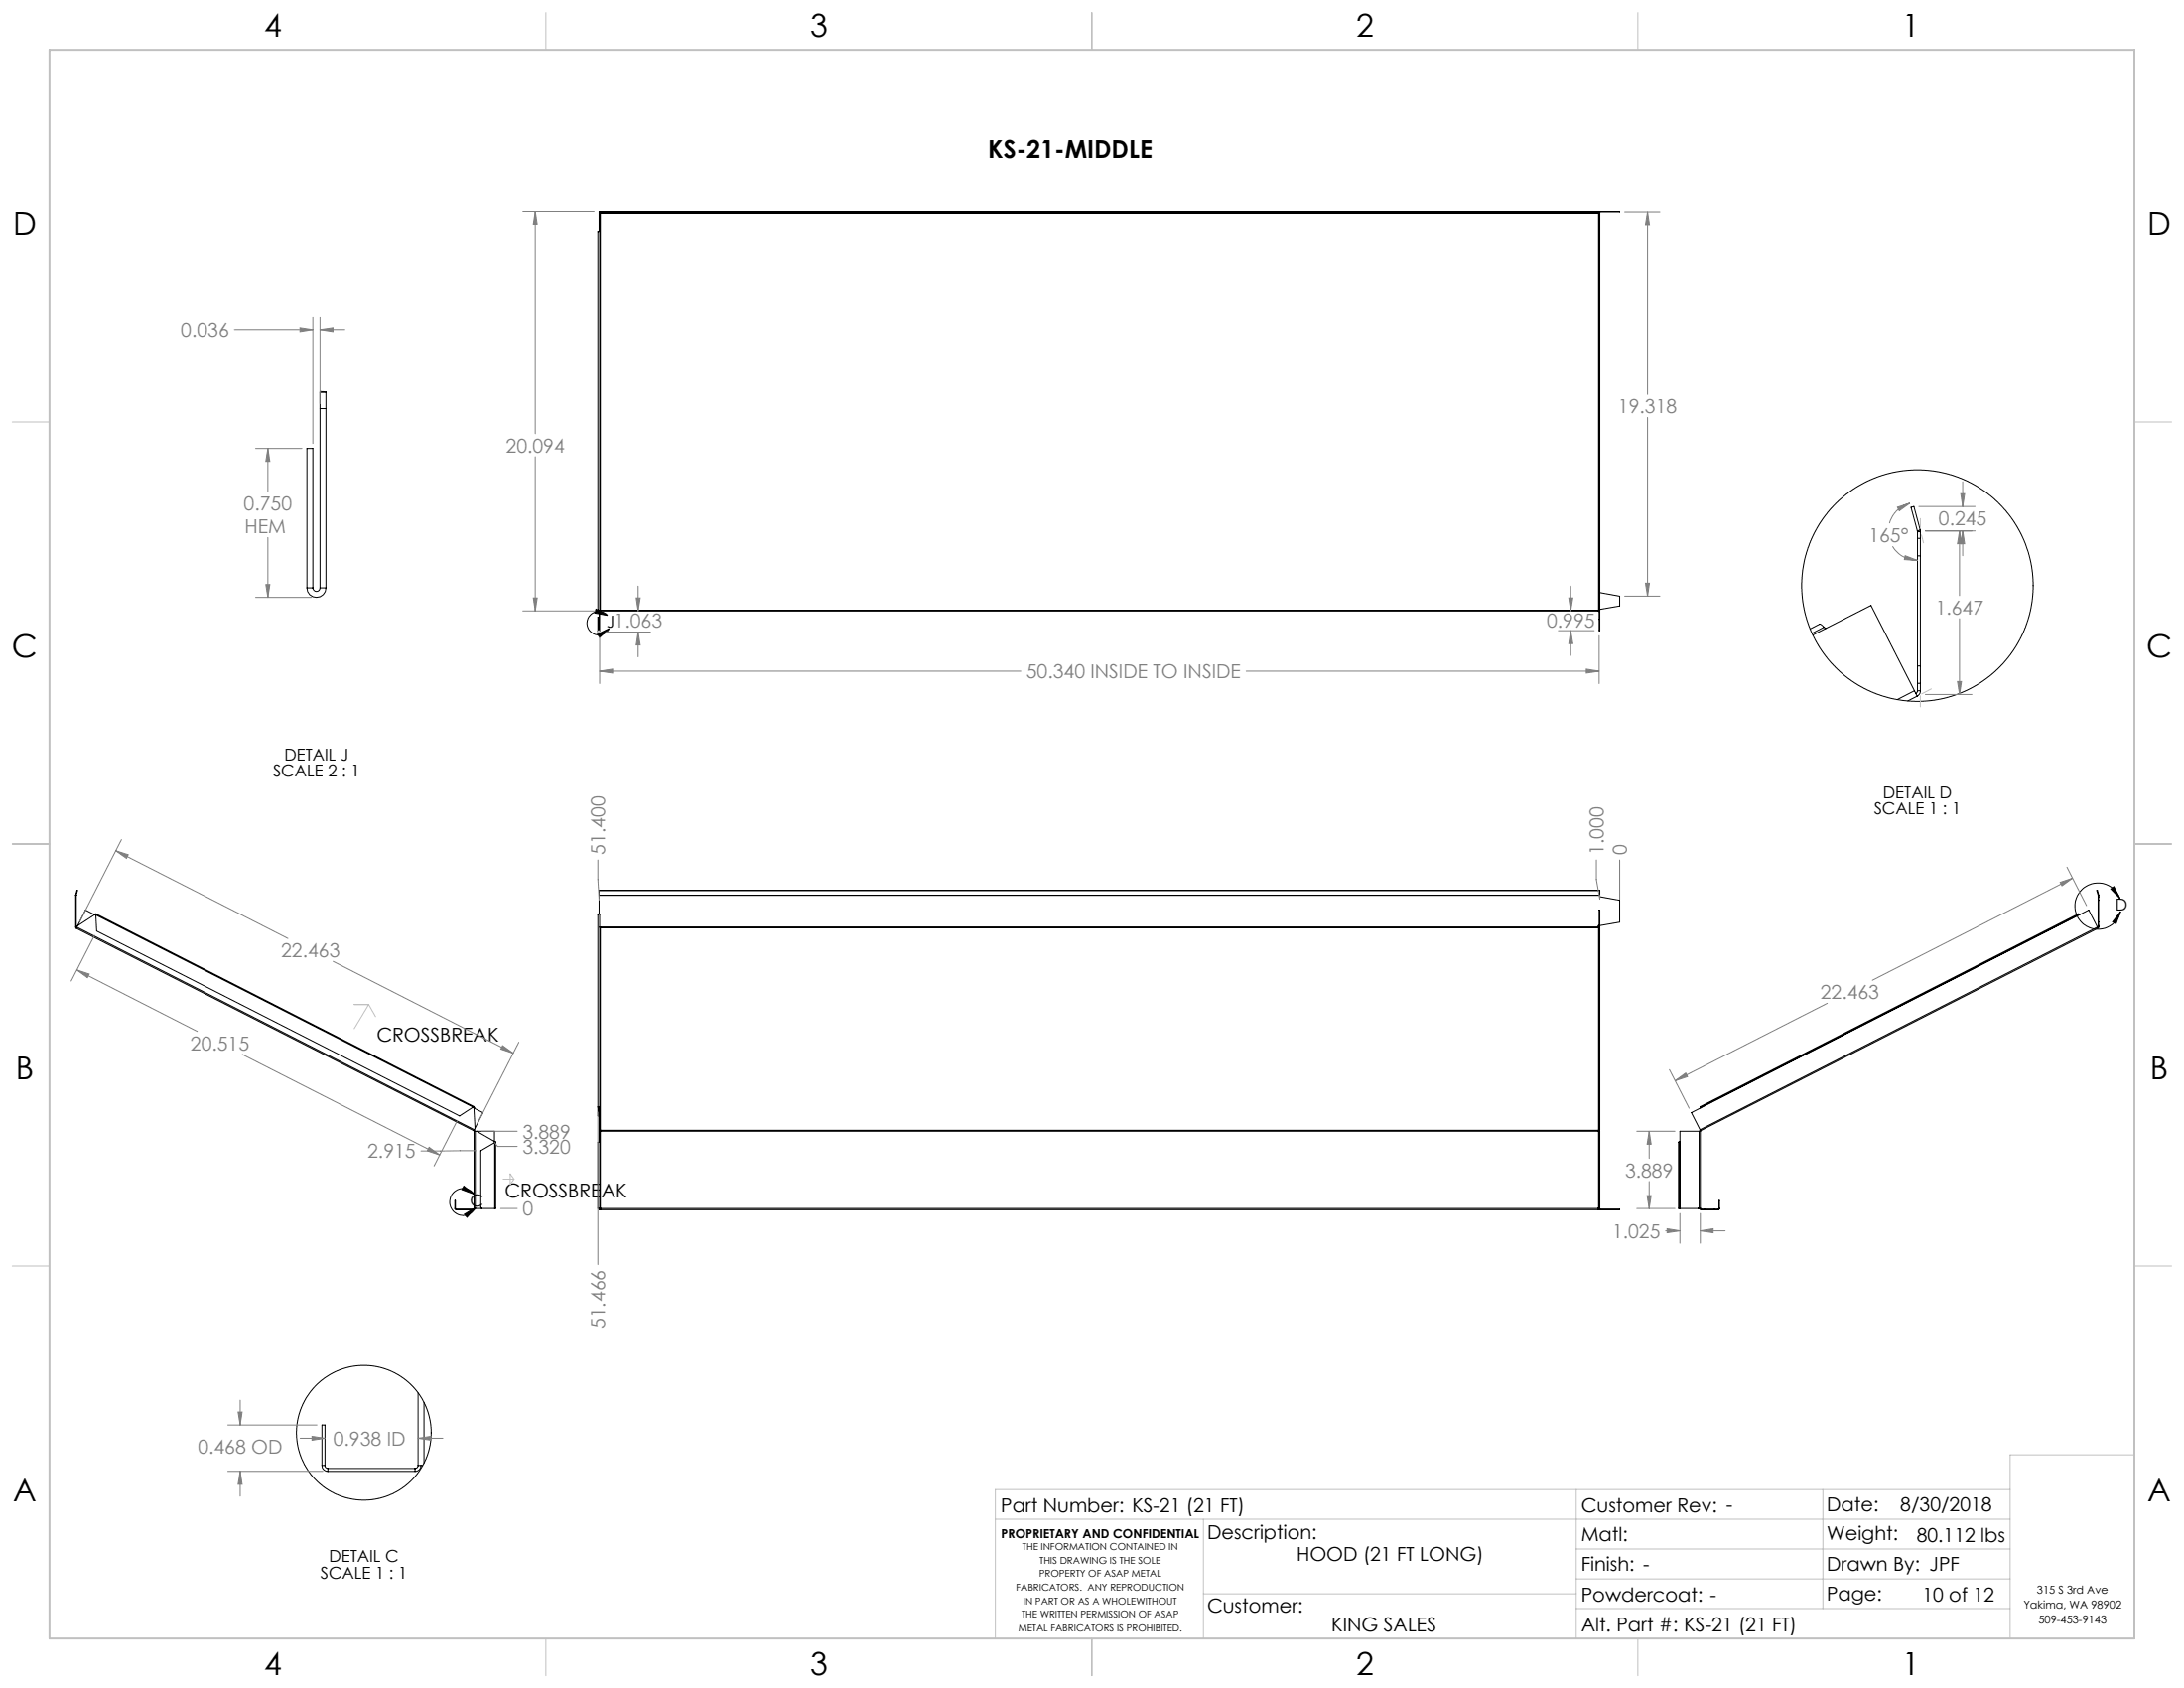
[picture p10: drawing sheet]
<svg xmlns="http://www.w3.org/2000/svg" width="559mm" height="432mm" viewBox="0 0 559 432" stroke-linecap="round" stroke-linejoin="round" font-family="sans-serif">
<g fill="none" stroke="#000" stroke-width=".25">
<path d="M153 59.4v96.6l.4 .1M153.3 59.1l-.3 .3M153.3 54.2h.1M153.3 59.1h.1l-.1 .2-.3 .1M153.3 54.7h.1M153.3 54.2v4.9M153.3 54.2h261.1v.2h-5.1M153.3 54.5h256M153.3 54.7h256M153.4 54.7h.1M153.4 54.7v106.7M153.6 54.7v101.6"/>
<path d="M409 54.7v101.6M409.2 56.7h.1M409.3 54.2h.1M409.3 54.2v107.1h-.1v-106.6M81.9 100.4v-.2l1.5 .2M81.9 100.4v50M81.9 104.5h1.5M81.9 100.4h1.5M83.4 100.4v50M490.6 135.8v.2M490.6 136v40.7M490.6 137.7h.7"/>
<path d="M490.6 136h.7M491.3 135.6v.4M491.3 135.6l-1.6-6-.8 .2 1.7 6M491.3 135.6l-.7 .2M491.3 136v40.7M78.5 150.4a2.43 2.43 0 0 0 2.5 2.4 2.43 2.43 0 0 0 2.4-2.4M78.5 150.4h1.5M78.5 150.4v-35.7h1.5v35.7M80 150.4a.92 .92 0 0 0 1 .9 .92 .92 0 0 0 .9-.9M81.9 150.4h1.5M152.5 155.8l2.9 1.6-3.2-.6zM153.3 156.1v5.3"/>
<path d="M153.3 156.8h.1M153.6 156.3l-.3 .1M153.6 156.3h255.4M153.7 156.1v.2M153.7 156.1l-.2 .1M155.4 157.4a3 3 0 0 0-4.5 0 3 3 0 0 0 .6 4.5 3 3 0 0 0 4.4-1.1M408.9 156.1l.3 .1h-255.8M408.9 156.1v.2M409 156.3l.2 .1M409.2 158.4h.1M409.3 151.6l5.1 .9v2.5l-5.1 .9M490.6 142.2h.7"/>
<path d="M152.9 162.2l3-1.4-2.5 2.3zM153 161.4a.23 .23 0 0 0 .2 .3 .23 .23 0 0 0 .2-.3M153 161.4v-3.5h.1v3.5M153 161.4h.1M153.1 161.4h.2M153.3 161.4h.1M463.8 162.5l14.9-7.6 11.1 21.8M466.7 160.4l-1.1-.8-2.5 1.3M466.7 160.4l.4 .4M466.7 160.4l-3.1 1.6M489.8 176.7l.7 1.4M489.8 176.7l-4.4 2.3"/>
<path d="M490.5 178.1l-2.4 1.2M490.6 176.7l-.4 .7M490.6 174.8h.7M490.6 170.4h.7M490.6 176.7h.7M491.3 176.7a1.5 1.5 0 0 1-.8 1.4M19.4 229h.1M19.4 237.2l.1 .3M19.4 237.2h.1M19.4 229v8.2M19.4 229l.3-1.2h.1l-.3 1.2M19.5 229h.1"/>
<path d="M19.5 237.2l.1 .1M19.5 229v8.2M19.5 237.5l101.7 51.7M19.6 237.2l-.1 .3M19.6 237.2l101.8 51.8M19.9 236.8l-.3 .4M24.2 234l-2.3-1.2-2 4M24.3 233.9l.2 .1M24.3 233.9l.2-.1v.2M24.3 233.9h.1M24.3 233.9l-4.4 2.9M24.5 234h.1"/>
<path d="M24.5 233.8l96.7 49.3M24.5 234l96.5 49.2M24.5 234l.2 4.2 92.9 47.3 3.4-2.3M153.3 229h256zM153.3 233.8v-6h256v1.6l5.1 .9v5.6l-5.1 .9M153.6 237.3v51.9M153.6 237.3h255.4M153.7 237.2v.1M408.9 237.2h-255.5l.2 .1M408.9 237.2v.1M409 237.3v51.9M409.2 237.2l-.2 .1"/>
<path d="M409.2 236.8h-.3v.4M532 233.9l-.2-.1-96.8 49.3 .1 .2M532 233.9l.1 .1M532 233.9l-96.9 49.4M536.6 237.2l.2 .3M536.6 237.2l-2.2-4.4-101.6 51.8 2.2 4.4M536.6 237.2l-101.6 51.8M536.8 237.5l-101.7 51.7M536.8 229h.1M536.8 237.2l-.1 .1M536.8 237.2h.2M536.8 229h.2"/>
<path d="M536.8 236.8h.2M536.8 229v8.2M536.8 235.9h.2M536.8 230.3h.2M536.8 229.4h.2M537 229h.1M537 237.2l-.2 .3M537 229v8.2M537 229l-.4-1.2h-.1l.3 1.2M537 229h-.2M540.1 227.4l.8-.6 1.5 3zM542.4 229.8a5.9 5.9 0 0 0-9.3-2.6 5.9 5.9 0 0 0 .5 9.6 5.9 5.9 0 0 0 9-3.6"/>
<path d="M542.6 233.2l-1.2 3.1-.9-.5zM121 283.2l.3-.1-.1 .2M121 283.2l.2 .1M121 283.2h.1M121.2 289.2l.1 .2M121.2 283.3h.1M121.2 283.3l.3 5.3M121.2 283.5l2.4 1.1-2.1 4M121.3 289.4h.3M121.3 289.1l.1 .3M121.3 289.4v19.7M121.4 289l-.2 .2"/>
<path d="M121.5 288.6l-.1 .4M121.6 289.4h4.9v2.6M121.6 289.4v19.7M122 289.4l4.6 2.6M126.6 292.3l-3.6 2.1v14.5l.3 .2M126.6 292v.3M126.6 292l.2 .1-.2 .2M126.6 292h.1M126.6 292.3h.1M126.6 292v17.1M126.8 292.2v16.9h-.2M153.1 283.2l.2 .1"/>
<path d="M153.1 283.2h-.1a.24 .24 0 0 1 .2-.1 .24 .24 0 0 1 .2 .2h-.1M153.1 283.2v2.3h-.1v-51.5a.24 .24 0 0 1 .1-.2 .24 .24 0 0 1 .3 .1v55.1M153.2 292.2h.1M153.3 292l-.1 .2M153.3 292l.1 .1-.4 .1v16.9h.4M153.3 289l.3 .2M153.3 283.3v5.7M153.3 289h.1M153.3 288.6h.1M153.4 289.4h.2M153.4 289l.2 .1h255.4l.2-.1M153.4 289.4v19.7"/>
<path d="M153.4 289.4h-.1v2.6M153.6 289.4h255.4M153.6 289.4v19.7M153.6 289.2h.1M153.7 289.1v.3M408.9 289.1v.3M408.9 289.2h.1M409 289.4h.2M409 289.4v19.7M409.2 289.4h.1v19.7M409.2 289v-56.2h.1v56.2M409.2 289.4v19.7"/>
<path d="M409.2 284.6h.1M409.2 289h.1M409.3 289l-.3 .2M429.7 292l-.2 .2v16.9h.2M429.7 292v17.1M429.8 292h-.1M434.7 289.4h.3M434.7 289.4h-4.9v19.7M434.7 289.4v19.7M435 289l.1 .2M435 289.1l-.1 .3M435 289.4v19.7"/>
<path d="M435.1 283.3v.2M435.1 289.2l-.1 .2M116.4 309.1l.3 .4M116.4 309.1h.1M116.4 309.1v-2h.1v2M116.5 309.1l.2 .2M116.7 309.5h4.4M116.7 309.3h4.4M116.7 309.3v.2M118.7 303.4l2.6 2.1-3.1-1.2zM118.8 310.6l2.9-1.7-2.2 2.5zM121.1 309.3v.2"/>
<path d="M121.3 309.1h.3M121.3 309.1l-.2 .2M121.3 305.5a3.5 3.5 0 0 0-5.3-.4 3.5 3.5 0 0 0 .6 5.3 3.5 3.5 0 0 0 5.1-1.5M121.4 309.1l-.3 .4M121.6 309.1h5M153.3 309.1v.2M153.3 309.3v.2h261.1v-.2h-5.5M153.3 309.3h.4M153.4 309.1h.2M153.6 309.1h255.7M153.7 309.1v.4M409 309.1h.2"/>
<path d="M409 309.1l-.1 .4M409.3 309.1v.4M429.7 309.1h5M434.7 309.1h.2M434.9 309.1l.3 .4M434.9 309.1h.1M435 309.1h-.5M435 309.1l.2 .2M435.2 309.5h4.4M435.2 309.3h4.4M435.2 309.3v.2M435.3 309.3v.2"/>
<path d="M436.2 309.3v.2M438.7 309.3v.2M439.6 309.3v.2M439.8 309.1l-.2 .2M439.8 309.1h.1M439.8 309.1v-2h.1v2M439.9 309.1l-.3 .4M107 356.3v18.6M108.5 358.7v15.6M82.4 374.9a1.51 1.51 0 0 0 1.5 1.5M82.4 374.9h.7M82.4 374.9v-10.4h.7v10.4"/>
<path d="M83.1 374.9a.73 .73 0 0 0 .8 .7M83.9 375.6v.8M83.9 375.6h22.3M83.9 376.4h22.3M106.2 375.6v.8M107 374.9h1.2M107 374.9a.78 .78 0 0 1-.8 .7M107.7 374.9a1.45 1.45 0 0 1-1.5 1.5"/>
<circle cx="490.6" cy="149.8" r="29.6"/>
<circle cx="93.1" cy="366.5" r="17.2"/>
</g>
<g fill="none" stroke="#808080" stroke-width=".25">
<path d="M133.8 54.2h18.2M136.9 54.2l.5 3.3h-.9zM136.9 54.2v56.7M415.7 54.4h9M421.5 54.4l.5 3.2h-1zM421.5 54.4v46.5M60 84.3h20M76.8 83.8l3.2 .5-3.2 .5zM80 81.1v32.4M81.9 84.3l3.3-.5v1zM81.9 81.1v22.2M81.9 84.3h6.3"/>
<path d="M65.4 114.7h11.9M68.5 114.7l.5 3.3h-1zM68.5 114.7v11M136.9 116.8v39.5M421.5 106.8v45.7M68.5 137.5v15.3M484.2 139.8a7.4 7.4 0 0 0 6.4 3.6M485.5 129.8l3.2-1.1-2.7 2zM488.7 128.7a7.4 7.4 0 0 0-5.3 5.2M491 129.6h14.4M492.6 135.8h12.8M501.4 135.8l.5 3.3h-1.1z"/>
<path d="M501.4 135.8v16.6M501.7 126.3h1l-.5 3.3zM502.2 135.8l.5 3.3h-1zM502.2 123.2v6.4M502.2 135.8v6.4M65.4 152.8h14.3M68 149.5h1l-.5 3.3zM133.8 156.3h18.5M136.5 153h.9l-.5 3.3zM162.8 153h1l-.5 3.3zM163.3 149.9v6.4M401.4 153h1l-.5 3.3z"/>
<path d="M401.9 149.9v6.4M415.7 152.5h9M421 149.2h1l-.5 3.3zM487.5 142.2l3.1 1.2-3.3-.2zM501.4 158.3v19.4M153.4 171.7l3.3-.5v1zM153.4 162.7v12.2M153.4 171.7h107.8M154.5 161.7h11.9M163.3 161.7l.5 3.3h-1zM163.3 161.7v6.3M318.8 171.7h90.4"/>
<path d="M398.7 161.3h9.2M401.9 161.3l.5 3.3h-1zM401.9 161.3v6.4M405.9 171.2l3.3 .5-3.3 .5zM409.2 162.6v12.3M492.6 177.7h11.9M500.8 174.3h1.1l-.5 3.4zM29.6 217.6l3.2 1.1-.5 .9zM29.6 217.6l44.1 22.5M31.1 214.8l-10.7 20.9M153 220v5l.3 5.3M408.4 220v5l.9 5v-.9"/>
<path d="M414.4 220v10M24.2 239.3l-6 11.7M527.1 225.7l3.2-1.1-2.7 2zM528.8 221.8l5.1 9.9M530.3 224.6l-51.2 26.2M19.6 248.1l3.2 1.1-.4 .9zM19.6 248.1l30.9 15.7M85.2 245.9l46.1 23.5M467.5 256.6l-38.9 19.9M62 269.7l50.5 25.8M128.6 267.5l2.7 1.9-3.2-1zM132.8 266.6l-10.7 20.9"/>
<path d="M427.1 273.6l5.1 9.9M428.6 276.5l2.7-2 .5 .9zM109.8 293.5l2.7 2-3.2-1.1zM117 286.6l-5.9 11.7M121.7 294.4h-14M123.3 289.4h9M126.6 292.3l.7 1h5M153 284.5v39M418.8 289.4h9.8M422 289.4l.5 3.3h-1.1zM422 289.4v6.9M128.1 309.1h4.2"/>
<path d="M418.8 309.1h9.8M421.4 305.9h1.1l-.5 3.2zM422 302.2v6.9M426.2 314.9h3.6M426.5 314.3l3.3 .6-3.3 .4zM429.8 310.4v7.6M435 314.9l3.3-.6v1zM435 310.4v7.6M435 314.9h6.4M61.5 358.2v6.3M58.3 376.4h24.3M58.3 364.5h22.8"/>
<path d="M60.9 361.2h1l-.4 3.3zM61.5 376.4l.4 3.3h-1zM61.5 376.4v6.3M76.8 367.9h6.3M79.8 367.4l3.3 .5-3.3 .5zM107 367.9l3.2-.5v1zM107 367.9h6.3"/>
</g>
<g fill="none" stroke="#c0c0c0" stroke-width=".25">
<path d="M139.7 3.2v9.5M279.4 3.2v9.5M419.1 3.2v9.5M3.1 107.9h9.6M546.1 107.9h9.5M491.3 132.6v2.2M491.6 136.8l.6 2.1M152.7 161.7h1M152.9 161.3l.7 .7M153.2 161.2v1M153.6 161.3l-.7 .7M491.3 178v2.8"/>
<path d="M494.2 176.2l-2.5 1.3M3.1 215.9h9.6M546.1 215.9h9.5M90.6 257h3.7M94.3 257l-3.7 6.1M94.3 257l1.8 3.1M128.7 301.6h2.8M130.5 300.3l1 1.3-1 1.4zM3.1 323.8h9.6M546.1 323.8h9.5M546.1 372.1h-31.8v47M254.7 388.6h259.6"/>
<path d="M307.9 388.6v30.5M403.3 381v38.1M403.3 396.2h111M466.4 381v30.5M514.3 381h-259.6v38.1M139.7 419.1v9.6M279.4 419.1v9.6M307.9 407.7h95.4M403.3 403.9h111M403.3 411.5h111M419.1 419.1v9.6"/>
</g>
<path d="M12.7 12.7h533.4v406.4h-533.4z" fill="none" stroke="#c0c0c0" stroke-width=".5"/>
<path d="M152.5 155.8l2.9 1.6-3.2-.6zM152.9 162.2l3-1.4-2.5 2.3zM118.7 303.4l2.6 2.1-3.1-1.2zM118.8 310.6l2.9-1.7-2.2 2.5zM540.1 227.4l.8-.6 1.5 3zM542.6 233.2l-1.2 3.1-.9-.5z" fill="#000"/>
<g fill="#808080">
<path d="M401.9 161.3l.5 3.3h-1zM401.4 153h1l-.5 3.3zM153.4 171.7l3.3-.5v1zM405.9 171.2l3.3 .5-3.3 .5zM136.5 153h.9l-.5 3.3zM136.9 54.2l.5 3.3h-.9zM421 149.2h1l-.5 3.3zM421.5 54.4l.5 3.2h-1zM19.6 248.1l3.2 1.1-.4 .9zM109.8 293.5l2.7 2-3.2-1.1zM128.6 267.5l2.7 1.9-3.2-1zM29.6 217.6l3.2 1.1-.5 .9zM426.5 314.3l3.3 .6-3.3 .4zM435 314.9l3.3-.6v1zM421.4 305.9h1.1l-.5 3.2zM422 289.4l.5 3.3h-1.1zM527.1 225.7l3.2-1.1-2.7 2zM428.6 276.5l2.7-2 .5 .9zM61.5 376.4l.4 3.3h-1zM60.9 361.2h1l-.4 3.3zM79.8 367.4l3.3 .5-3.3 .5zM107 367.9l3.2-.5v1zM485.5 129.8l3.2-1.1-2.7 2zM487.5 142.2l3.1 1.2-3.3-.2zM68.5 114.7l.5 3.3h-1zM68 149.5h1l-.5 3.3zM76.8 83.8l3.2 .5-3.2 .5zM81.9 84.3l3.3-.5v1z"/>
<path d="M163.3 161.7l.5 3.3h-1zM162.8 153h1l-.5 3.3zM500.8 174.3h1.1l-.5 3.4zM501.4 135.8l.5 3.3h-1.1zM501.7 126.3h1l-.5 3.3zM502.2 135.8l.5 3.3h-1z"/>
</g>
<g font-size="8.1">
<text x="67.6" y="9.3">4</text>
<text x="207.3" y="9.3">3</text>
<text x="347" y="9.3">2</text>
<text x="486.7" y="9.3">1</text>
<text x="3.3" y="60.1">D</text>
<text x="549.4" y="60.1">D</text>
<text x="3" y="168">C</text>
<text x="549.1" y="168">C</text>
<text x="4" y="276">B</text>
<text x="550.1" y="276">B</text>
<text x="3.3" y="383.9">A</text>
<text x="549.4" y="383.9">A</text>
<text x="67.6" y="428.4">4</text>
<text x="207.3" y="428.4">3</text>
<text x="347" y="428.4">2</text>
<text x="486.7" y="428.4">1</text>
</g>
<text font-size="6.3" x="252.8" y="40.4">KS-21-MIDDLE</text>
<g font-size="4.9" fill="#808080">
<text x="46.3" y="86.1">0.036</text>
<text x="414" y="105.7">19.318</text>
<text x="129.4" y="115.8">20.094</text>
<text x="62.4" y="130.5">0.750</text>
<text x="62.6" y="136.4">HEM</text>
<text x="496" y="134.3">0.245</text>
<text x="478.1" y="138.7">165°</text>
<text x="157.1" y="160.4">1.063</text>
<text x="395.8" y="160.6">0.995</text>
<text x="495.2" y="157.2">1.647</text>
<text x="262.6" y="173.5">50.340 INSIDE TO INSIDE</text>
<text x="154.8" y="218.6" transform="rotate(-90 154.8 218.6)">51.400</text>
<text x="410.3" y="218.6" transform="rotate(-90 410.3 218.6)">1.000</text>
<text x="416.3" y="218.6" transform="rotate(-90 416.3 218.6)">0</text>
<text x="71.9" y="244.8">22.463</text>
<text x="465.8" y="255.5">22.463</text>
<text x="48.7" y="268.6">20.515</text>
<text x="133.7" y="291.2">3.889</text>
<text x="94" y="296.3">2.915</text>
<text x="133.7" y="295.1">3.320</text>
<text x="415.8" y="301.1">3.889</text>
<text x="133.7" y="311">0</text>
<text x="412.5" y="316.7">1.025</text>
<text x="154.8" y="339.9" transform="rotate(-90 154.8 339.9)">51.466</text>
<text x="50.6" y="371.9">0.468 OD</text>
<text x="85.3" y="369.8">0.938 ID</text>
</g>
<g font-size="4.9">
<text x="96.4" y="266.5">CROSSBREAK</text>
<text x="129.1" y="306.4">CROSSBREAK</text>
<text x="256.1" y="386.9">Part Number: KS-21 (21 FT)</text>
<text x="404.6" y="386.8">Customer Rev: -</text>
<text x="467.4" y="386.7">Date:</text>
<text x="486.2" y="386.7">8/30/2018</text>
<text x="308.9" y="393.8">Description:</text>
<text x="404.6" y="394.3">Matl:</text>
<text x="467.4" y="394">Weight:</text>
<text x="490.4" y="394.5">80.112 lbs</text>
<text x="331.7" y="399.2">HOOD (21 FT LONG)</text>
<text x="404.6" y="401.9">Finish: -</text>
<text x="467.4" y="401.7">Drawn By: JPF</text>
<text x="308.9" y="412.4">Customer:</text>
<text x="404.6" y="409.6">Powdercoat: -</text>
<text x="467.4" y="409.4">Page:</text>
<text x="491.8" y="409.6">10 of 12</text>
<text x="340.7" y="417.4">KING SALES</text>
<text x="404.6" y="417.4">Alt. Part #: KS-21 (21 FT)</text>
</g>
<g font-size="4.2">
<text x="155.2" y="160.6">J</text>
<text x="72.8" y="194.5">DETAIL J</text>
<text x="69.9" y="198.6">SCALE 2 : 1</text>
<text x="479.5" y="208.4">SCALE 1 : 1</text>
<text x="481.8" y="204.2">DETAIL D</text>
<text x="541.2" y="233">D</text>
<text x="120.3" y="308.7">C</text>
<text x="84.2" y="399.6">DETAIL C</text>
<text x="82" y="403.7">SCALE 1 : 1</text>
</g>
<text font-size="3.2" x="256.1" y="393.4">PROPRIETARY AND CONFIDENTIAL</text>
<g font-size="2.8">
<text x="521.2" y="407.7">315 S 3rd Ave</text>
<text x="517.8" y="411.5">Yakima, WA 98902</text>
<text x="521.6" y="415.3">509-453-9143</text>
</g>
<g font-size="2.5">
<text x="261.6" y="396.5">THE INFORMATION CONTAINED IN</text>
<text x="266" y="399.9">THIS DRAWING IS THE SOLE</text>
<text x="260" y="406.9">FABRICATORS. ANY REPRODUCTION</text>
<text x="265.9" y="403.4">PROPERTY OF ASAP METAL</text>
<text x="261.4" y="413.8">THE WRITTEN PERMISSION OF ASAP</text>
<text x="261.8" y="410.4">IN PART OR AS A WHOLEWITHOUT</text>
<text x="260.5" y="417.3">METAL FABRICATORS IS PROHIBITED.</text>
</g>
</svg>
